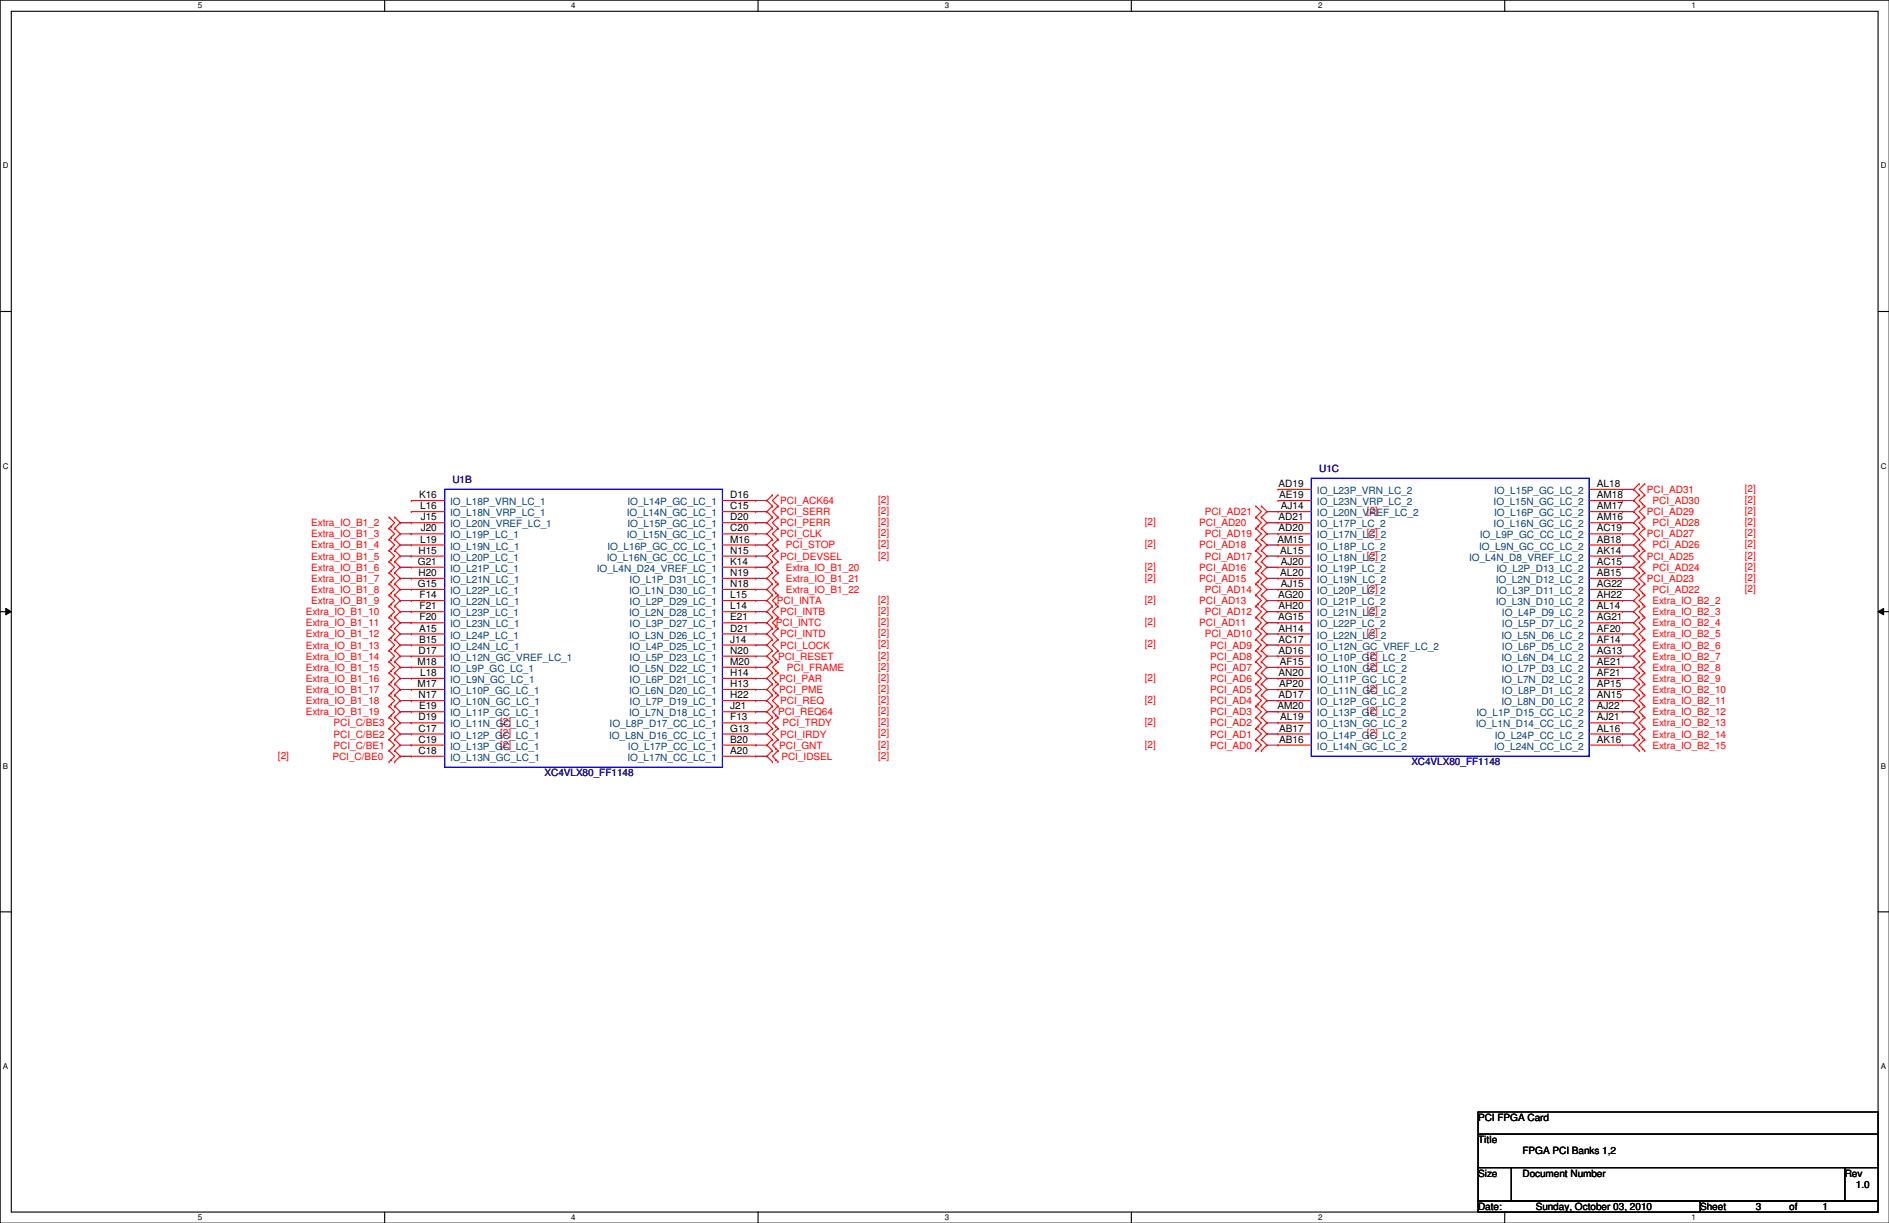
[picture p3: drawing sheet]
<svg xmlns="http://www.w3.org/2000/svg" width="432mm" height="279mm" viewBox="0 0 432 279" stroke-linecap="round" stroke-linejoin="round" font-family="sans-serif">
<path d="M0 0h431.8v279.4h-431.8zM2.6 2.6h426.7v274.3h-426.7z" fill="none" stroke="#000" stroke-width=".25"/>
<g fill="#fff">
<path d="M45.3 .3h.9v2h-.9z"/>
<path d="M45.3 277.2h.9v1.9h-.9z"/>
</g>
<path d="M87.9 0v2.6M87.9 276.9v2.5" fill="none" stroke="#000" stroke-width=".25"/>
<g fill="#fff">
<path d="M130.6 .3h1v2h-1z"/>
<path d="M130.6 277.2h1v1.9h-1z"/>
</g>
<path d="M173.3 0v2.6M173.3 276.9v2.5" fill="none" stroke="#000" stroke-width=".25"/>
<g fill="#fff">
<path d="M215.9 .3h1v2h-1z"/>
<path d="M215.9 277.2h1v1.9h-1z"/>
</g>
<path d="M258.6 0v2.6M258.6 276.9v2.5" fill="none" stroke="#000" stroke-width=".25"/>
<g fill="#fff">
<path d="M301.3 .3h1v2h-1z"/>
<path d="M301.3 277.2h1v1.9h-1z"/>
</g>
<path d="M344 0v2.6M344 276.9v2.5" fill="none" stroke="#000" stroke-width=".25"/>
<g fill="#fff">
<path d="M386.6 .3h1v2h-1z"/>
<path d="M386.6 277.2h1v1.9h-1z"/>
<path d="M.7 36.9h1.2v2h-1.2z"/>
<path d="M429.9 36.9h1.3v2h-1.3z"/>
<path d="M.7 105.5h1.2v1.9h-1.2z"/>
<path d="M429.9 105.5h1.3v1.9h-1.3z"/>
</g>
<path d="M0 71.2h2.6M429.3 71.2h2.5" fill="none" stroke="#000" stroke-width=".25"/>
<g fill="#fff">
<path d="M.7 174h1.2v2h-1.2z"/>
<path d="M429.9 174h1.2v2h-1.2z"/>
</g>
<path d="M0 139.7h2.6M429.3 139.7h2.5" fill="none" stroke="#000" stroke-width=".25"/>
<path d="M1.3 139l1.3 .7-1.3 .8zM429.3 139.7l1.3-.7v1.5z" fill="#000"/>
<path d="M1.3 139l1.3 .7-1.3 .8zM429.3 139.7l1.3-.7v1.5z" fill="none" stroke="#000" stroke-width=".23"/>
<g fill="#fff">
<path d="M.7 242.6h1.2v2h-1.2z"/>
<path d="M429.9 242.6h1.2v2h-1.2z"/>
</g>
<path d="M0 208.3h2.6M429.3 208.3h2.5M337.9 254h91.4v5.1h-91.4zM337.9 259.1h91.4v7.6h-91.4zM337.9 266.7h7.6v7.7h-7.6zM337.9 274.4h50.8v2.5h-50.8zM345.5 266.7h76.2v7.7h-76.2zM388.7 274.4h40.6v2.5h-40.6zM421.7 266.7h7.6v7.7h-7.6z" fill="none" stroke="#000" stroke-width=".25"/>
<g fill="none" stroke="#800040" stroke-width=".25">
<path d="M91.5 119.4h.1M91.5 119.4h2.5M172.8 119.4h2.5M172.8 116.9h2.5M172.8 114.3h2.5M175.3 119.4h.1M175.3 116.9h.1M175.3 114.3h.1M289.6 119.4h.1M289.6 116.9h.1M289.6 119.4h2.5M289.6 116.9h2.5"/>
<path d="M370.9 119.4h2.5M370.9 116.9h2.5M370.9 114.3h2.5M370.9 111.8h2.5M373.4 114.3h.1M373.4 119.4h.1M373.4 111.8h.1M373.4 116.9h.1M91.5 122h.1M91.5 124.5h.1M91.5 132.1h.1M91.5 127h.1"/>
<path d="M91.5 129.6h.1M91.5 137.2h.1M91.5 134.7h.1M91.5 139.7h.1M91.5 139.7h2.5M91.5 137.2h2.5M91.5 124.5h2.5M91.5 122h2.5M91.5 127h2.5M91.5 129.6h2.5M91.5 132.1h2.5M91.5 134.7h2.5"/>
<path d="M172.8 139.7h2.5M172.8 137.2h2.5M172.8 124.5h2.5M172.8 122h2.5M172.8 127h2.5M172.8 129.6h2.5M172.8 132.1h2.5M172.8 134.7h2.5M175.3 139.7h.1M175.3 137.2h.1M175.3 124.5h.1M175.3 122h.1"/>
<path d="M175.3 127h.1M175.3 129.6h.1M175.3 132.1h.1M175.3 134.7h.1M289.6 124.5h.1M289.6 129.6h.1M289.6 132.1h.1M289.6 137.2h.1M289.6 122h.1M289.6 127h.1M289.6 134.7h.1M289.6 139.7h.1"/>
<path d="M289.6 139.7h2.5M289.6 137.2h2.5M289.6 124.5h2.5M289.6 122h2.5M289.6 127h2.5M289.6 129.6h2.5M289.6 132.1h2.5M289.6 134.7h2.5M370.9 139.7h2.5M370.9 137.2h2.5M370.9 124.5h2.5M370.9 122h2.5"/>
<path d="M370.9 127h2.5M370.9 129.6h2.5M370.9 132.1h2.5M370.9 134.7h2.5M373.4 124.5h.1M373.4 129.6h.1M373.4 122h.1M373.4 127h.1M373.4 137.2h.1M373.4 139.7h.1M373.4 134.7h.1M373.4 132.1h.1"/>
<path d="M91.5 142.3h.1M91.5 147.4h.1M91.5 144.8h.1M91.5 149.9h.1M91.5 155h.1M91.5 152.4h.1M91.5 157.5h.1M91.5 144.8h2.5M91.5 142.3h2.5M91.5 157.5h2.5M91.5 152.4h2.5M91.5 155h2.5"/>
<path d="M91.5 147.4h2.5M91.5 149.9h2.5M172.8 144.8h2.5M172.8 142.3h2.5M172.8 157.5h2.5M172.8 152.4h2.5M172.8 155h2.5M172.8 147.4h2.5M172.8 149.9h2.5M175.3 144.8h.1M175.3 142.3h.1M175.3 157.5h.1"/>
<path d="M175.3 152.4h.1M175.3 155h.1M175.3 147.4h.1M175.3 149.9h.1M289.6 142.3h.1M289.6 147.4h.1M289.6 144.8h.1M289.6 155h.1M289.6 149.9h.1M289.6 152.4h.1M289.6 157.5h.1M289.6 144.8h2.5"/>
<path d="M289.6 142.3h2.5M289.6 157.5h2.5M289.6 152.4h2.5M289.6 155h2.5M289.6 147.4h2.5M289.6 149.9h2.5M370.9 144.8h2.5M370.9 142.3h2.5M370.9 157.5h2.5M370.9 152.4h2.5M370.9 155h2.5M370.9 147.4h2.5"/>
<path d="M370.9 149.9h2.5M373.4 142.3h.1M373.4 144.8h.1M373.4 149.9h.1M373.4 147.4h.1M373.4 152.4h.1M373.4 155h.1M373.4 157.5h.1M91.5 165.1h.1M91.5 167.7h.1M91.5 170.2h.1M91.5 172.8h.1"/>
<path d="M91.5 160.1h.1M91.5 162.6h.1M91.5 165.1h2.5M91.5 167.7h2.5M91.5 170.2h2.5M91.5 172.8h2.5M91.5 160.1h2.5M91.5 162.6h2.5M172.8 165.1h2.5M172.8 167.7h2.5M172.8 170.2h2.5M172.8 172.8h2.5"/>
<path d="M172.8 160.1h2.5M172.8 162.6h2.5M175.3 170.2h.1M175.3 172.8h.1M175.3 165.1h.1M175.3 160.1h.1M175.3 167.7h.1M175.3 162.6h.1M289.6 170.2h.1M289.6 165.1h.1M289.6 160.1h.1M289.6 162.6h.1"/>
<path d="M289.6 167.7h.1M289.6 165.1h2.5M289.6 167.7h2.5M289.6 170.2h2.5M289.6 160.1h2.5M289.6 162.6h2.5M370.9 165.1h2.5M370.9 167.7h2.5M370.9 170.2h2.5M370.9 160.1h2.5M370.9 162.6h2.5M373.4 160.1h.1"/>
<path d="M373.4 162.6h.1M373.4 165.1h.1M373.4 167.7h.1M373.4 170.2h.1"/>
</g>
<g fill="none" stroke="#f00" stroke-width=".25">
<path d="M88.9 118.2h.1M88.9 118.2l1.3 1.2-1.3 1.3M90.2 118.2h.1M90.2 118.2l1.3 1.2-1.3 1.3M94 116.9h.1M94 114.3h.1M94 119.4h.1M94 116.9h7.6M94 114.3h7.6M94 119.4h7.6M165.1 116.9h7.7M165.1 114.3h7.7"/>
<path d="M165.1 119.4h7.7M172.8 114.3h.1M172.8 116.9h.1M172.8 119.4h.1M176.6 118.2h.1M176.6 115.6h.1M176.6 113.1h.1M176.6 118.2l-1.3 1.2 1.3 1.3M176.6 115.6l-1.3 1.3 1.3 1.3M176.6 113.1l-1.3 1.2 1.3 1.3M177.8 118.2h.1M177.8 115.6h.1"/>
<path d="M177.8 113.1h.1M177.8 118.2l-1.2 1.2 1.2 1.3M177.8 115.6l-1.2 1.3 1.2 1.3M177.8 113.1l-1.2 1.2 1.2 1.3M287.1 118.2h.1M287.1 115.6h.1M287.1 118.2l1.2 1.2-1.2 1.3M287.1 115.6l1.2 1.3-1.2 1.3M288.3 118.2h.1M288.3 115.6h.1M288.3 118.2l1.3 1.2-1.3 1.3M288.3 115.6l1.3 1.3-1.3 1.3"/>
<path d="M292.1 114.3h.1M292.1 111.8h.1M292.1 116.9h.1M292.1 119.4h.1M292.1 116.9h7.7M292.1 114.3h7.7M292.1 119.4h7.7M292.1 111.8h7.7M363.3 116.9h7.6M363.3 114.3h7.6M363.3 119.4h7.6M363.3 111.8h7.6"/>
<path d="M370.9 111.8h.1M370.9 114.3h.1M370.9 116.9h.1M370.9 119.4h.1M374.7 113.1h.1M374.7 115.6h.1M374.7 118.2h.1M374.7 110.5h.1M374.7 113.1l-1.3 1.2 1.3 1.3M374.7 118.2l-1.3 1.2 1.3 1.3M374.7 110.5l-1.3 1.3 1.3 1.3M374.7 115.6l-1.3 1.3 1.3 1.3"/>
<path d="M375.5 115.1h.1M376 113.1h.1M376 115.6h.1M376 118.2h.1M376 110.5h.1M376 113.1l-1.3 1.2 1.3 1.3M376 118.2l-1.3 1.2 1.3 1.3M376 110.5l-1.3 1.3 1.3 1.3M376 115.6l-1.3 1.3 1.3 1.3M88.9 120.7h.1M88.9 123.2h.1M88.9 125.8h.1"/>
<path d="M88.9 130.9h.1M88.9 133.4h.1M88.9 128.3h.1M88.9 135.9h.1M88.9 138.5h.1M88.9 120.7l1.3 1.3-1.3 1.2M88.9 123.2l1.3 1.3-1.3 1.3M88.9 130.9l1.3 1.2-1.3 1.3M88.9 125.8l1.3 1.2-1.3 1.3M88.9 128.3l1.3 1.3-1.3 1.3M88.9 135.9l1.3 1.3-1.3 1.3M88.9 133.4l1.3 1.3-1.3 1.2"/>
<path d="M88.9 138.5l1.3 1.2-1.3 1.3M89.5 122.7h.1M89.5 120.2h.1M89.5 125.3h.1M89.5 132.9h.1M89.5 127.8h.1M89.5 130.3h.1M89.5 138h.1M89.5 135.4h.1M90.2 120.7h.1M90.2 123.2h.1M90.2 125.8h.1"/>
<path d="M90.2 130.9h.1M90.2 133.4h.1M90.2 128.3h.1M90.2 135.9h.1M90.2 138.5h.1M90.2 120.7l1.3 1.3-1.3 1.2M90.2 123.2l1.3 1.3-1.3 1.3M90.2 130.9l1.3 1.2-1.3 1.3M90.2 125.8l1.3 1.2-1.3 1.3M90.2 128.3l1.3 1.3-1.3 1.3M90.2 135.9l1.3 1.3-1.3 1.3M90.2 133.4l1.3 1.3-1.3 1.2"/>
<path d="M90.2 138.5l1.3 1.2-1.3 1.3M94 122h.1M94 124.5h.1M94 127h.1M94 129.6h.1M94 132.1h.1M94 134.7h.1M94 137.2h.1M94 139.7h.1M94 122h7.6M94 124.5h7.6M94 127h7.6"/>
<path d="M94 129.6h7.6M94 132.1h7.6M94 134.7h7.6M94 137.2h7.6M94 139.7h7.6M165.1 122h7.7M165.1 124.5h7.7M165.1 127h7.7M165.1 129.6h7.7M165.1 132.1h7.7M165.1 134.7h7.7M165.1 137.2h7.7"/>
<path d="M165.1 139.7h7.7M172.8 122h.1M172.8 124.5h.1M172.8 127h.1M172.8 129.6h.1M172.8 132.1h.1M172.8 134.7h.1M172.8 137.2h.1M172.8 139.7h.1M176.6 138.5h.1M176.6 135.9h.1M176.6 123.2h.1"/>
<path d="M176.6 125.8h.1M176.6 120.7h.1M176.6 128.3h.1M176.6 130.9h.1M176.6 133.4h.1M176.6 138.5l-1.3 1.2 1.3 1.3M176.6 135.9l-1.3 1.3 1.3 1.3M176.6 123.2l-1.3 1.3 1.3 1.3M176.6 120.7l-1.3 1.3 1.3 1.2M176.6 125.8l-1.3 1.2 1.3 1.3M176.6 128.3l-1.3 1.3 1.3 1.3M176.6 130.9l-1.3 1.2 1.3 1.3"/>
<path d="M176.6 133.4l-1.3 1.3 1.3 1.2M177.3 138h.1M177.3 125.3h.1M177.3 130.3h.1M177.3 132.9h.1M177.3 135.4h.1M177.8 138.5h.1M177.8 135.9h.1M177.8 123.2h.1M177.8 125.8h.1M177.8 120.7h.1M177.8 128.3h.1"/>
<path d="M177.8 130.9h.1M177.8 133.4h.1M177.8 138.5l-1.2 1.2 1.2 1.3M177.8 135.9l-1.2 1.3 1.2 1.3M177.8 123.2l-1.2 1.3 1.2 1.3M177.8 120.7l-1.2 1.3 1.2 1.2M177.8 125.8l-1.2 1.2 1.2 1.3M177.8 128.3l-1.2 1.3 1.2 1.3M177.8 130.9l-1.2 1.2 1.2 1.3M177.8 133.4l-1.2 1.3 1.2 1.2M287.1 120.7h.1M287.1 123.2h.1"/>
<path d="M287.1 125.8h.1M287.1 128.3h.1M287.1 130.9h.1M287.1 133.4h.1M287.1 135.9h.1M287.1 138.5h.1M287.1 123.2l1.2 1.3-1.2 1.3M287.1 128.3l1.2 1.3-1.2 1.3M287.1 130.9l1.2 1.2-1.2 1.3M287.1 135.9l1.2 1.3-1.2 1.3M287.1 120.7l1.2 1.3-1.2 1.2M287.1 125.8l1.2 1.2-1.2 1.3"/>
<path d="M287.1 133.4l1.2 1.3-1.2 1.2M287.1 138.5l1.2 1.2-1.2 1.3M287.6 120.2h.1M287.6 125.3h.1M287.6 130.3h.1M287.6 132.9h.1M287.6 138h.1M288.3 120.7h.1M288.3 123.2h.1M288.3 125.8h.1M288.3 128.3h.1M288.3 130.9h.1"/>
<path d="M288.3 133.4h.1M288.3 135.9h.1M288.3 138.5h.1M288.3 123.2l1.3 1.3-1.3 1.3M288.3 128.3l1.3 1.3-1.3 1.3M288.3 130.9l1.3 1.2-1.3 1.3M288.3 135.9l1.3 1.3-1.3 1.3M288.3 120.7l1.3 1.3-1.3 1.2M288.3 125.8l1.3 1.2-1.3 1.3M288.3 133.4l1.3 1.3-1.3 1.2M288.3 138.5l1.3 1.2-1.3 1.3M292.1 122h.1"/>
<path d="M292.1 124.5h.1M292.1 127h.1M292.1 129.6h.1M292.1 132.1h.1M292.1 134.7h.1M292.1 137.2h.1M292.1 139.7h.1M292.1 122h7.7M292.1 124.5h7.7M292.1 127h7.7M292.1 129.6h7.7M292.1 132.1h7.7"/>
<path d="M292.1 134.7h7.7M292.1 137.2h7.7M292.1 139.7h7.7M363.3 122h7.6M363.3 124.5h7.6M363.3 127h7.6M363.3 129.6h7.6M363.3 132.1h7.6M363.3 134.7h7.6M363.3 137.2h7.6M363.3 139.7h7.6M370.9 122h.1"/>
<path d="M370.9 124.5h.1M370.9 127h.1M370.9 129.6h.1M370.9 132.1h.1M370.9 134.7h.1M370.9 137.2h.1M370.9 139.7h.1M374.7 120.7h.1M374.7 123.2h.1M374.7 125.8h.1M374.7 128.3h.1M374.7 130.9h.1"/>
<path d="M374.7 133.4h.1M374.7 135.9h.1M374.7 138.5h.1M374.7 123.2l-1.3 1.3 1.3 1.3M374.7 128.3l-1.3 1.3 1.3 1.3M374.7 133.4l-1.3 1.3 1.3 1.2M374.7 120.7l-1.3 1.3 1.3 1.2M374.7 125.8l-1.3 1.2 1.3 1.3M374.7 130.9l-1.3 1.2 1.3 1.3M374.7 135.9l-1.3 1.3 1.3 1.3M374.7 138.5l-1.3 1.2 1.3 1.3M375.5 120.2h.1"/>
<path d="M375.5 125.3h.1M375.5 130.3h.1M375.5 135.4h.1M375.5 138h.1M376 120.7h.1M376 123.2h.1M376 125.8h.1M376 128.3h.1M376 130.9h.1M376 133.4h.1M376 135.9h.1M376 138.5h.1"/>
<path d="M376 123.2l-1.3 1.3 1.3 1.3M376 128.3l-1.3 1.3 1.3 1.3M376 133.4l-1.3 1.3 1.3 1.2M376 120.7l-1.3 1.3 1.3 1.2M376 125.8l-1.3 1.2 1.3 1.3M376 130.9l-1.3 1.2 1.3 1.3M376 135.9l-1.3 1.3 1.3 1.3M376 138.5l-1.3 1.2 1.3 1.3M88.9 141h.1M88.9 143.6h.1M88.9 146.1h.1M88.9 148.6h.1"/>
<path d="M88.9 151.2h.1M88.9 153.7h.1M88.9 156.3h.1M88.9 158.8h.1M88.9 141l1.3 1.3-1.3 1.3M88.9 146.1l1.3 1.3-1.3 1.2M88.9 143.6l1.3 1.2-1.3 1.3M88.9 148.6l1.3 1.3-1.3 1.3M88.9 153.7l1.3 1.3-1.3 1.3M88.9 151.2l1.3 1.2-1.3 1.3M88.9 156.3l1.3 1.2-1.3 1.3M88.9 158.8l1.3 1.3-1.3 1.2"/>
<path d="M89.5 140.5h.1M89.5 143h.1M89.5 148.1h.1M89.5 145.6h.1M89.5 150.7h.1M89.5 155.7h.1M89.5 153.2h.1M89.5 158.3h.1M90.2 141h.1M90.2 143.6h.1M90.2 146.1h.1M90.2 148.6h.1"/>
<path d="M90.2 151.2h.1M90.2 153.7h.1M90.2 156.3h.1M90.2 158.8h.1M90.2 141l1.3 1.3-1.3 1.3M90.2 146.1l1.3 1.3-1.3 1.2M90.2 143.6l1.3 1.2-1.3 1.3M90.2 148.6l1.3 1.3-1.3 1.3M90.2 153.7l1.3 1.3-1.3 1.3M90.2 151.2l1.3 1.2-1.3 1.3M90.2 156.3l1.3 1.2-1.3 1.3M90.2 158.8l1.3 1.3-1.3 1.2"/>
<path d="M94 142.3h.1M94 144.8h.1M94 147.4h.1M94 149.9h.1M94 152.4h.1M94 155h.1M94 157.5h.1M94 142.3h7.6M94 144.8h7.6M94 147.4h7.6M94 149.9h7.6M94 152.4h7.6"/>
<path d="M94 155h7.6M94 157.5h7.6M165.1 142.3h7.7M165.1 144.8h7.7M165.1 147.4h7.7M165.1 149.9h7.7M165.1 152.4h7.7M165.1 155h7.7M165.1 157.5h7.7M172.8 142.3h.1M172.8 144.8h.1M172.8 147.4h.1"/>
<path d="M172.8 149.9h.1M172.8 152.4h.1M172.8 155h.1M172.8 157.5h.1M176.6 141h.1M176.6 143.6h.1M176.6 146.1h.1M176.6 156.3h.1M176.6 158.8h.1M176.6 151.2h.1M176.6 153.7h.1M176.6 148.6h.1"/>
<path d="M176.6 143.6l-1.3 1.2 1.3 1.3M176.6 141l-1.3 1.3 1.3 1.3M176.6 156.3l-1.3 1.2 1.3 1.3M176.6 151.2l-1.3 1.2 1.3 1.3M176.6 153.7l-1.3 1.3 1.3 1.3M176.6 158.8l-1.3 1.3 1.3 1.2M176.6 146.1l-1.3 1.3 1.3 1.2M176.6 148.6l-1.3 1.3 1.3 1.3M177.3 143h.1M177.3 158.3h.1M177.3 153.2h.1M177.3 155.7h.1"/>
<path d="M177.3 150.7h.1M177.8 141h.1M177.8 146.1h.1M177.8 143.6h.1M177.8 156.3h.1M177.8 158.8h.1M177.8 151.2h.1M177.8 153.7h.1M177.8 148.6h.1M177.8 143.6l-1.2 1.2 1.2 1.3M177.8 141l-1.2 1.3 1.2 1.3M177.8 156.3l-1.2 1.2 1.2 1.3"/>
<path d="M177.8 151.2l-1.2 1.2 1.2 1.3M177.8 153.7l-1.2 1.3 1.2 1.3M177.8 158.8l-1.2 1.3 1.2 1.2M177.8 146.1l-1.2 1.3 1.2 1.2M177.8 148.6l-1.2 1.3 1.2 1.3M287.1 141h.1M287.1 143.6h.1M287.1 146.1h.1M287.1 148.6h.1M287.1 153.7h.1M287.1 156.3h.1M287.1 158.8h.1"/>
<path d="M287.1 151.2h.1M287.1 141l1.2 1.3-1.2 1.3M287.1 146.1l1.2 1.3-1.2 1.2M287.1 143.6l1.2 1.2-1.2 1.3M287.1 153.7l1.2 1.3-1.2 1.3M287.1 158.8l1.2 1.3-1.2 1.2M287.1 148.6l1.2 1.3-1.2 1.3M287.1 151.2l1.2 1.2-1.2 1.3M287.1 156.3l1.2 1.2-1.2 1.3M287.6 143h.1M287.6 148.1h.1M287.6 155.7h.1"/>
<path d="M288.3 141h.1M288.3 143.6h.1M288.3 146.1h.1M288.3 148.6h.1M288.3 153.7h.1M288.3 156.3h.1M288.3 158.8h.1M288.3 151.2h.1M288.3 141l1.3 1.3-1.3 1.3M288.3 146.1l1.3 1.3-1.3 1.2M288.3 143.6l1.3 1.2-1.3 1.3M288.3 153.7l1.3 1.3-1.3 1.3"/>
<path d="M288.3 158.8l1.3 1.3-1.3 1.2M288.3 148.6l1.3 1.3-1.3 1.3M288.3 151.2l1.3 1.2-1.3 1.3M288.3 156.3l1.3 1.2-1.3 1.3M292.1 142.3h.1M292.1 144.8h.1M292.1 147.4h.1M292.1 149.9h.1M292.1 152.4h.1M292.1 155h.1M292.1 157.5h.1M292.1 142.3h7.7"/>
<path d="M292.1 144.8h7.7M292.1 147.4h7.7M292.1 149.9h7.7M292.1 152.4h7.7M292.1 155h7.7M292.1 157.5h7.7M363.3 142.3h7.6M363.3 144.8h7.6M363.3 147.4h7.6M363.3 149.9h7.6M363.3 152.4h7.6M363.3 155h7.6"/>
<path d="M363.3 157.5h7.6M370.9 142.3h.1M370.9 144.8h.1M370.9 147.4h.1M370.9 149.9h.1M370.9 152.4h.1M370.9 155h.1M370.9 157.5h.1M374.7 141h.1M374.7 143.6h.1M374.7 146.1h.1M374.7 148.6h.1"/>
<path d="M374.7 151.2h.1M374.7 153.7h.1M374.7 156.3h.1M374.7 158.8h.1M374.7 141l-1.3 1.3 1.3 1.3M374.7 143.6l-1.3 1.2 1.3 1.3M374.7 148.6l-1.3 1.3 1.3 1.3M374.7 146.1l-1.3 1.3 1.3 1.2M374.7 151.2l-1.3 1.2 1.3 1.3M374.7 153.7l-1.3 1.3 1.3 1.3M374.7 158.8l-1.3 1.3 1.3 1.2M374.7 156.3l-1.3 1.2 1.3 1.3"/>
<path d="M375.5 140.5h.1M375.5 143h.1M375.5 145.6h.1M375.5 150.7h.1M375.5 148.1h.1M375.5 153.2h.1M375.5 155.7h.1M375.5 158.3h.1M376 141h.1M376 143.6h.1M376 146.1h.1M376 148.6h.1"/>
<path d="M376 151.2h.1M376 153.7h.1M376 156.3h.1M376 158.8h.1M376 141l-1.3 1.3 1.3 1.3M376 143.6l-1.3 1.2 1.3 1.3M376 148.6l-1.3 1.3 1.3 1.3M376 146.1l-1.3 1.3 1.3 1.2M376 151.2l-1.3 1.2 1.3 1.3M376 153.7l-1.3 1.3 1.3 1.3M376 158.8l-1.3 1.3 1.3 1.2M376 156.3l-1.3 1.2 1.3 1.3"/>
<path d="M88.9 166.4h.1M88.9 163.9h.1M88.9 169h.1M88.9 171.5h.1M88.9 174h.1M88.9 161.3h.1M88.9 163.9l1.3 1.2-1.3 1.3M88.9 166.4l1.3 1.3-1.3 1.3M88.9 169l1.3 1.2-1.3 1.3M88.9 171.5l1.3 1.3-1.3 1.2M88.9 161.3l1.3 1.3-1.3 1.3M89.5 173.5h.1"/>
<path d="M89.5 160.8h.1M89.5 163.4h.1M90.2 163.9h.1M90.2 166.4h.1M90.2 169h.1M90.2 171.5h.1M90.2 174h.1M90.2 161.3h.1M90.2 163.9l1.3 1.2-1.3 1.3M90.2 166.4l1.3 1.3-1.3 1.3M90.2 169l1.3 1.2-1.3 1.3M90.2 171.5l1.3 1.3-1.3 1.2"/>
<path d="M90.2 161.3l1.3 1.3-1.3 1.3M94 160.1h.1M94 162.6h.1M94 165.1h.1M94 167.7h.1M94 170.2h.1M94 172.8h.1M94 160.1h7.6M94 162.6h7.6M94 165.1h7.6M94 167.7h7.6M94 170.2h7.6"/>
<path d="M94 172.8h7.6M165.1 160.1h7.7M165.1 162.6h7.7M165.1 165.1h7.7M165.1 167.7h7.7M165.1 170.2h7.7M165.1 172.8h7.7M172.8 160.1h.1M172.8 162.6h.1M172.8 165.1h.1M172.8 167.7h.1M172.8 170.2h.1"/>
<path d="M172.8 172.8h.1M176.6 169h.1M176.6 171.5h.1M176.6 174h.1M176.6 163.9h.1M176.6 166.4h.1M176.6 161.3h.1M176.6 169l-1.3 1.2 1.3 1.3M176.6 171.5l-1.3 1.3 1.3 1.2M176.6 163.9l-1.3 1.2 1.3 1.3M176.6 166.4l-1.3 1.3 1.3 1.3M176.6 161.3l-1.3 1.3 1.3 1.3"/>
<path d="M177.3 171h.1M177.3 173.5h.1M177.3 165.9h.1M177.3 163.4h.1M177.8 169h.1M177.8 171.5h.1M177.8 174h.1M177.8 163.9h.1M177.8 166.4h.1M177.8 161.3h.1M177.8 169l-1.2 1.2 1.2 1.3M177.8 171.5l-1.2 1.3 1.2 1.2"/>
<path d="M177.8 163.9l-1.2 1.2 1.2 1.3M177.8 166.4l-1.2 1.3 1.2 1.3M177.8 161.3l-1.2 1.3 1.2 1.3M287.1 169h.1M287.1 171.5h.1M287.1 163.9h.1M287.1 166.4h.1M287.1 161.3h.1M287.1 169l1.2 1.2-1.2 1.3M287.1 163.9l1.2 1.2-1.2 1.3M287.1 161.3l1.2 1.3-1.2 1.3M287.1 166.4l1.2 1.3-1.2 1.3"/>
<path d="M287.6 171h.1M287.6 165.9h.1M287.6 160.8h.1M288.3 169h.1M288.3 171.5h.1M288.3 163.9h.1M288.3 166.4h.1M288.3 161.3h.1M288.3 169l1.3 1.2-1.3 1.3M288.3 163.9l1.3 1.2-1.3 1.3M288.3 161.3l1.3 1.3-1.3 1.3M288.3 166.4l1.3 1.3-1.3 1.3"/>
<path d="M292.1 160.1h.1M292.1 162.6h.1M292.1 165.1h.1M292.1 167.7h.1M292.1 170.2h.1M292.1 160.1h7.7M292.1 162.6h7.7M292.1 165.1h7.7M292.1 167.7h7.7M292.1 170.2h7.7M363.3 160.1h7.6M363.3 162.6h7.6"/>
<path d="M363.3 165.1h7.6M363.3 167.7h7.6M363.3 170.2h7.6M370.9 160.1h.1M370.9 162.6h.1M370.9 165.1h.1M370.9 167.7h.1M370.9 170.2h.1M374.7 161.3h.1M374.7 163.9h.1M374.7 166.4h.1M374.7 169h.1"/>
<path d="M374.7 171.5h.1M374.7 161.3l-1.3 1.3 1.3 1.3M374.7 163.9l-1.3 1.2 1.3 1.3M374.7 166.4l-1.3 1.3 1.3 1.3M374.7 169l-1.3 1.2 1.3 1.3M375.5 160.8h.1M375.5 163.4h.1M375.5 165.9h.1M375.5 168.4h.1M375.5 171h.1M376 161.3h.1M376 163.9h.1"/>
<path d="M376 166.4h.1M376 169h.1M376 171.5h.1M376 161.3l-1.3 1.3 1.3 1.3M376 163.9l-1.3 1.2 1.3 1.3M376 166.4l-1.3 1.3 1.3 1.3M376 169l-1.3 1.2 1.3 1.3"/>
</g>
<path d="M101.6 111.8h63.5v63.5h-63.5zM299.8 109.3h63.5v63.5h-63.5z" fill="none" stroke="#00f" stroke-width=".25"/>
<g font-size="2.3" fill="#000080">
<text x="301.5" y="107.8">U1C</text>
<text x="103.4" y="110.3">U1B</text>
<text x="124.5" y="177.4">XC4VLX80_FF1148</text>
<text x="322.6" y="174.8">XC4VLX80_FF1148</text>
</g>
<g font-size="2.3">
<text x="95.8" y="113.8">K16</text>
<text x="166.9" y="113.8">D16</text>
<text x="292.3" y="111.3">AD19</text>
<text x="292.4" y="113.8">AE19</text>
<text x="365" y="111.3">AL18</text>
<text x="365" y="113.8">AM18</text>
<text x="96.1" y="116.3">L16</text>
<text x="96.2" y="118.9">J15</text>
<text x="166.9" y="116.3">C15</text>
<text x="166.9" y="118.9">D20</text>
<text x="292.3" y="118.9">AD21</text>
<text x="292.8" y="116.3">AJ14</text>
<text x="365" y="116.3">AM17</text>
<text x="365" y="118.9">AM16</text>
<text x="96.1" y="124">L19</text>
<text x="96.2" y="121.4">J20</text>
<text x="166.9" y="121.4">C20</text>
<text x="166.9" y="124">M16</text>
<text x="292" y="124">AM15</text>
<text x="292.3" y="121.4">AD20</text>
<text x="365" y="121.4">AC19</text>
<text x="365" y="124">AB18</text>
<text x="95.5" y="129">G21</text>
<text x="95.7" y="126.5">H15</text>
<text x="95.7" y="131.6">H20</text>
<text x="166.9" y="126.5">N15</text>
<text x="166.9" y="129">K14</text>
<text x="166.9" y="131.6">N19</text>
<text x="292.7" y="126.5">AL15</text>
<text x="292.7" y="131.6">AL20</text>
<text x="292.8" y="129">AJ20</text>
<text x="365" y="126.5">AK14</text>
<text x="365" y="129">AC15</text>
<text x="365" y="131.6">AB15</text>
<text x="95.5" y="134.1">G15</text>
<text x="95.9" y="136.7">F14</text>
<text x="166.9" y="134.1">N18</text>
<text x="166.9" y="136.7">L15</text>
<text x="292.1" y="136.7">AG20</text>
<text x="292.8" y="134.1">AJ15</text>
<text x="365" y="134.1">AG22</text>
<text x="365" y="136.7">AH22</text>
<text x="95.9" y="139.2">F21</text>
<text x="95.9" y="141.7">F20</text>
<text x="166.9" y="139.2">L14</text>
<text x="166.9" y="141.7">E21</text>
<text x="292.1" y="141.7">AG15</text>
<text x="292.3" y="139.2">AH20</text>
<text x="365" y="139.2">AL14</text>
<text x="365" y="141.7">AG21</text>
<text x="95.7" y="149.4">D17</text>
<text x="95.8" y="144.3">A15</text>
<text x="95.8" y="146.8">B15</text>
<text x="166.9" y="144.3">D21</text>
<text x="166.9" y="146.8">J14</text>
<text x="166.9" y="149.4">N20</text>
<text x="292.3" y="144.3">AH14</text>
<text x="292.3" y="146.8">AC17</text>
<text x="292.3" y="149.4">AD16</text>
<text x="365" y="144.3">AF20</text>
<text x="365" y="146.8">AF14</text>
<text x="365" y="149.4">AG13</text>
<text x="95.4" y="151.9">M18</text>
<text x="96.1" y="154.4">L18</text>
<text x="166.9" y="151.9">M20</text>
<text x="166.9" y="154.4">H14</text>
<text x="292.3" y="154.4">AN20</text>
<text x="292.5" y="151.9">AF15</text>
<text x="365" y="151.9">AE21</text>
<text x="365" y="154.4">AF21</text>
<text x="95.4" y="157">M17</text>
<text x="95.7" y="159.5">N17</text>
<text x="166.9" y="157">H13</text>
<text x="166.9" y="159.5">H22</text>
<text x="292.3" y="159.5">AD17</text>
<text x="292.4" y="157">AP20</text>
<text x="365" y="157">AP15</text>
<text x="365" y="159.5">AN15</text>
<text x="95.7" y="164.6">D19</text>
<text x="95.7" y="167.1">C17</text>
<text x="95.8" y="162.1">E19</text>
<text x="166.9" y="162.1">J21</text>
<text x="166.9" y="164.6">F13</text>
<text x="166.9" y="167.1">G13</text>
<text x="292" y="162.1">AM20</text>
<text x="292.4" y="167.1">AB17</text>
<text x="292.7" y="164.6">AL19</text>
<text x="365" y="162.1">AJ22</text>
<text x="365" y="164.6">AJ21</text>
<text x="365" y="167.1">AL16</text>
<text x="95.7" y="169.7">C19</text>
<text x="95.7" y="172.2">C18</text>
<text x="166.9" y="169.7">B20</text>
<text x="166.9" y="172.2">A20</text>
<text x="292.4" y="169.7">AB16</text>
<text x="365" y="169.7">AK16</text>
<text x="337.9" y="256.1">PCI FPGA Card</text>
<text x="337.9" y="261.2">Title</text>
<text x="348" y="263.7">FPGA PCI Banks 1,2</text>
<text x="337.9" y="268.8">Size</text>
<text x="348" y="268.8">Document Number</text>
<text x="421.7" y="268.8">Rev</text>
<text x="424.2" y="271.4">1.0</text>
<text x="337.9" y="276.4">Date:</text>
<text x="351.1" y="276.4">Sunday, October 03, 2010</text>
<text x="388.7" y="276.4">Sheet</text>
<text x="401.4" y="276.4">3</text>
<text x="409" y="276.4">of</text>
<text x="416.6" y="276.4">1</text>
</g>
<g font-size="2.3" fill="#004080">
<text x="301" y="112.9">IO_L23P_VRN_LC_2</text>
<text x="341.5" y="112.9">IO_L15P_GC_LC_2</text>
<text x="102.9" y="117.9">IO_L18N_VRP_LC_1</text>
<text x="102.9" y="115.4">IO_L18P_VRN_LC_1</text>
<text x="143.3" y="117.9">IO_L14N_GC_LC_1</text>
<text x="143.4" y="115.4">IO_L14P_GC_LC_1</text>
<text x="301" y="115.4">IO_L23N_VRP_LC_2</text>
<text x="301" y="117.9">IO_L20N_VREF_LC_2</text>
<text x="341.4" y="115.4">IO_L15N_GC_LC_2</text>
<text x="341.5" y="117.9">IO_L16P_GC_LC_2</text>
<text x="102.9" y="120.5">IO_L20N_VREF_LC_1</text>
<text x="102.9" y="123">IO_L19P_LC_1</text>
<text x="102.9" y="125.6">IO_L19N_LC_1</text>
<text x="138.9" y="125.6">IO_L16P_GC_CC_LC_1</text>
<text x="143.3" y="123">IO_L15N_GC_LC_1</text>
<text x="143.4" y="120.5">IO_L15P_GC_LC_1</text>
<text x="301" y="120.5">IO_L17P_LC_2</text>
<text x="301" y="123">IO_L17N_LC_2</text>
<text x="301" y="125.6">IO_L18P_LC_2</text>
<text x="338.1" y="125.6">IO_L9N_GC_CC_LC_2</text>
<text x="338.2" y="123">IO_L9P_GC_CC_LC_2</text>
<text x="341.4" y="120.5">IO_L16N_GC_LC_2</text>
<text x="102.9" y="128.1">IO_L20P_LC_1</text>
<text x="102.9" y="130.6">IO_L21P_LC_1</text>
<text x="136.4" y="130.6">IO_L4N_D24_VREF_LC_1</text>
<text x="138.7" y="128.1">IO_L16N_GC_CC_LC_1</text>
<text x="301" y="128.1">IO_L18N_LC_2</text>
<text x="301" y="130.6">IO_L19P_LC_2</text>
<text x="335.8" y="128.1">IO_L4N_D8_VREF_LC_2</text>
<text x="342.1" y="130.6">IO_L2P_D13_LC_2</text>
<text x="102.9" y="133.2">IO_L21N_LC_1</text>
<text x="102.9" y="135.7">IO_L22P_LC_1</text>
<text x="143.8" y="135.7">IO_L1N_D30_LC_1</text>
<text x="143.9" y="133.2">IO_L1P_D31_LC_1</text>
<text x="301" y="133.2">IO_L19N_LC_2</text>
<text x="301" y="135.7">IO_L20P_LC_2</text>
<text x="341.9" y="133.2">IO_L2N_D12_LC_2</text>
<text x="342.1" y="135.7">IO_L3P_D11_LC_2</text>
<text x="102.9" y="138.3">IO_L22N_LC_1</text>
<text x="102.9" y="140.8">IO_L23P_LC_1</text>
<text x="102.9" y="143.3">IO_L23N_LC_1</text>
<text x="143.8" y="140.8">IO_L2N_D28_LC_1</text>
<text x="143.9" y="138.3">IO_L2P_D29_LC_1</text>
<text x="143.9" y="143.3">IO_L3P_D27_LC_1</text>
<text x="301" y="138.3">IO_L21P_LC_2</text>
<text x="301" y="140.8">IO_L21N_LC_2</text>
<text x="301" y="143.3">IO_L22P_LC_2</text>
<text x="341.9" y="138.3">IO_L3N_D10_LC_2</text>
<text x="343.3" y="140.8">IO_L4P_D9_LC_2</text>
<text x="343.3" y="143.3">IO_L5P_D7_LC_2</text>
<text x="102.9" y="145.9">IO_L24P_LC_1</text>
<text x="102.9" y="148.4">IO_L24N_LC_1</text>
<text x="143.8" y="145.9">IO_L3N_D26_LC_1</text>
<text x="143.9" y="148.4">IO_L4P_D25_LC_1</text>
<text x="301" y="145.9">IO_L22N_LC_2</text>
<text x="301" y="148.4">IO_L12N_GC_VREF_LC_2</text>
<text x="343.2" y="145.9">IO_L5N_D6_LC_2</text>
<text x="343.3" y="148.4">IO_L6P_D5_LC_2</text>
<text x="102.9" y="151">IO_L12N_GC_VREF_LC_1</text>
<text x="102.9" y="153.5">IO_L9P_GC_LC_1</text>
<text x="143.8" y="153.5">IO_L5N_D22_LC_1</text>
<text x="143.9" y="151">IO_L5P_D23_LC_1</text>
<text x="301" y="151">IO_L10P_GC_LC_2</text>
<text x="301" y="153.5">IO_L10N_GC_LC_2</text>
<text x="343.2" y="151">IO_L6N_D4_LC_2</text>
<text x="343.3" y="153.5">IO_L7P_D3_LC_2</text>
<text x="102.9" y="156">IO_L9N_GC_LC_1</text>
<text x="102.9" y="158.6">IO_L10P_GC_LC_1</text>
<text x="102.9" y="161.1">IO_L10N_GC_LC_1</text>
<text x="143.8" y="158.6">IO_L6N_D20_LC_1</text>
<text x="143.9" y="156">IO_L6P_D21_LC_1</text>
<text x="143.9" y="161.1">IO_L7P_D19_LC_1</text>
<text x="301" y="156">IO_L11P_GC_LC_2</text>
<text x="301" y="158.6">IO_L11N_GC_LC_2</text>
<text x="301" y="161.1">IO_L12P_GC_LC_2</text>
<text x="343.2" y="156">IO_L7N_D2_LC_2</text>
<text x="343.2" y="161.1">IO_L8N_D0_LC_2</text>
<text x="343.3" y="158.6">IO_L8P_D1_LC_2</text>
<text x="102.9" y="163.7">IO_L11P_GC_LC_1</text>
<text x="102.9" y="166.2">IO_L11N_GC_LC_1</text>
<text x="139.4" y="166.2">IO_L8P_D17_CC_LC_1</text>
<text x="143.8" y="163.7">IO_L7N_D18_LC_1</text>
<text x="301" y="163.7">IO_L13P_GC_LC_2</text>
<text x="301" y="166.2">IO_L13N_GC_LC_2</text>
<text x="337.4" y="166.2">IO_L1N_D14_CC_LC_2</text>
<text x="337.5" y="163.7">IO_L1P_D15_CC_LC_2</text>
<text x="102.9" y="168.7">IO_L12P_GC_LC_1</text>
<text x="102.9" y="171.3">IO_L13P_GC_LC_1</text>
<text x="102.9" y="173.8">IO_L13N_GC_LC_1</text>
<text x="139.2" y="168.7">IO_L8N_D16_CC_LC_1</text>
<text x="143.4" y="173.8">IO_L17N_CC_LC_1</text>
<text x="143.6" y="171.3">IO_L17P_CC_LC_1</text>
<text x="301" y="168.7">IO_L14P_GC_LC_2</text>
<text x="301" y="171.3">IO_L14N_GC_LC_2</text>
<text x="341.5" y="171.3">IO_L24N_CC_LC_2</text>
<text x="341.7" y="168.7">IO_L24P_CC_LC_2</text>
</g>
<g font-size="2.3" fill="#f00">
<text x="376.5" y="112.6">PCI_AD31</text>
<text x="398.8" y="112.4">[2]</text>
<text x="178.4" y="117.7">PCI_SERR</text>
<text x="178.4" y="115.1">PCI_ACK64</text>
<text x="200.7" y="120">[2]</text>
<text x="200.7" y="117.4">[2]</text>
<text x="200.7" y="114.9">[2]</text>
<text x="261.7" y="120">[2]</text>
<text x="275.4" y="117.7">PCI_AD21</text>
<text x="312.5" y="117.4">[2]</text>
<text x="376.5" y="117.7">PCI_AD29</text>
<text x="377.7" y="115.1">PCI_AD30</text>
<text x="398.8" y="114.9">[2]</text>
<text x="398.8" y="120">[2]</text>
<text x="398.8" y="117.4">[2]</text>
<text x="71.2" y="122.8">Extra_IO_B1_3</text>
<text x="71.2" y="120.2">Extra_IO_B1_2</text>
<text x="71.2" y="125.3">Extra_IO_B1_4</text>
<text x="178.4" y="122.8">PCI_CLK</text>
<text x="178.4" y="120.2">PCI_PERR</text>
<text x="179.6" y="125.3">PCI_STOP</text>
<text x="200.7" y="125.1">[2]</text>
<text x="200.7" y="122.5">[2]</text>
<text x="261.7" y="125.1">[2]</text>
<text x="274.1" y="120.2">PCI_AD20</text>
<text x="274.1" y="125.3">PCI_AD18</text>
<text x="275.4" y="122.8">PCI_AD19</text>
<text x="312.5" y="122.5">[2]</text>
<text x="376.5" y="122.8">PCI_AD27</text>
<text x="377.7" y="120.2">PCI_AD28</text>
<text x="377.7" y="125.3">PCI_AD26</text>
<text x="398.8" y="125.1">[2]</text>
<text x="398.8" y="122.5">[2]</text>
<text x="71.2" y="127.8">Extra_IO_B1_5</text>
<text x="71.2" y="130.4">Extra_IO_B1_6</text>
<text x="178.4" y="127.8">PCI_DEVSEL</text>
<text x="179.6" y="130.4">Extra_IO_B1_20</text>
<text x="200.7" y="127.6">[2]</text>
<text x="261.7" y="130.1">[2]</text>
<text x="274.1" y="130.4">PCI_AD16</text>
<text x="275.4" y="127.8">PCI_AD17</text>
<text x="312.5" y="127.6">[2]</text>
<text x="376.5" y="127.8">PCI_AD25</text>
<text x="377.7" y="130.4">PCI_AD24</text>
<text x="398.8" y="130.1">[2]</text>
<text x="398.8" y="127.6">[2]</text>
<text x="71.2" y="132.9">Extra_IO_B1_7</text>
<text x="71.2" y="135.5">Extra_IO_B1_8</text>
<text x="179.6" y="132.9">Extra_IO_B1_21</text>
<text x="179.6" y="135.5">Extra_IO_B1_22</text>
<text x="200.7" y="137.8">[2]</text>
<text x="261.7" y="132.7">[2]</text>
<text x="261.7" y="137.8">[2]</text>
<text x="274.1" y="132.9">PCI_AD15</text>
<text x="275.4" y="135.5">PCI_AD14</text>
<text x="312.5" y="135.2">[2]</text>
<text x="376.5" y="132.9">PCI_AD23</text>
<text x="377.7" y="135.5">PCI_AD22</text>
<text x="398.8" y="135.2">[2]</text>
<text x="398.8" y="132.7">[2]</text>
<text x="69.9" y="140.5">Extra_IO_B1_10</text>
<text x="69.9" y="143.1">Extra_IO_B1_11</text>
<text x="71.2" y="138">Extra_IO_B1_9</text>
<text x="177.3" y="143.1">PCI_INTC</text>
<text x="177.6" y="138">PCI_INTA</text>
<text x="178.4" y="140.5">PCI_INTB</text>
<text x="200.7" y="142.8">[2]</text>
<text x="200.7" y="140.3">[2]</text>
<text x="261.7" y="142.8">[2]</text>
<text x="274.1" y="138">PCI_AD13</text>
<text x="274.1" y="143.1">PCI_AD11</text>
<text x="275.4" y="140.5">PCI_AD12</text>
<text x="312.5" y="140.3">[2]</text>
<text x="377.7" y="138">Extra_IO_B2_2</text>
<text x="377.7" y="140.5">Extra_IO_B2_3</text>
<text x="377.7" y="143.1">Extra_IO_B2_4</text>
<text x="69.9" y="148.2">Extra_IO_B1_13</text>
<text x="69.9" y="145.6">Extra_IO_B1_12</text>
<text x="178.4" y="145.6">PCI_INTD</text>
<text x="178.4" y="148.2">PCI_LOCK</text>
<text x="200.7" y="145.4">[2]</text>
<text x="200.7" y="147.9">[2]</text>
<text x="261.7" y="147.9">[2]</text>
<text x="275.4" y="145.6">PCI_AD10</text>
<text x="276.6" y="148.2">PCI_AD9</text>
<text x="312.5" y="145.4">[2]</text>
<text x="377.7" y="145.6">Extra_IO_B2_5</text>
<text x="377.7" y="148.2">Extra_IO_B2_6</text>
<text x="69.9" y="150.7">Extra_IO_B1_14</text>
<text x="69.9" y="155.8">Extra_IO_B1_16</text>
<text x="69.9" y="153.2">Extra_IO_B1_15</text>
<text x="177.8" y="150.7">PCI_RESET</text>
<text x="178.1" y="155.8">PCI_PAR</text>
<text x="179.9" y="153.2">PCI_FRAME</text>
<text x="200.7" y="153">[2]</text>
<text x="200.7" y="150.5">[2]</text>
<text x="200.7" y="155.5">[2]</text>
<text x="261.7" y="155.5">[2]</text>
<text x="276.6" y="155.8">PCI_AD6</text>
<text x="276.6" y="150.7">PCI_AD8</text>
<text x="276.6" y="153.2">PCI_AD7</text>
<text x="312.5" y="150.5">[2]</text>
<text x="312.5" y="153">[2]</text>
<text x="377.7" y="150.7">Extra_IO_B2_7</text>
<text x="377.7" y="153.2">Extra_IO_B2_8</text>
<text x="377.7" y="155.8">Extra_IO_B2_9</text>
<text x="69.9" y="158.3">Extra_IO_B1_17</text>
<text x="69.9" y="160.9">Extra_IO_B1_18</text>
<text x="178.1" y="158.3">PCI_PME</text>
<text x="178.4" y="160.9">PCI_REQ</text>
<text x="200.7" y="158.1">[2]</text>
<text x="200.7" y="160.6">[2]</text>
<text x="261.7" y="160.6">[2]</text>
<text x="276.6" y="160.9">PCI_AD4</text>
<text x="276.6" y="158.3">PCI_AD5</text>
<text x="312.5" y="158.1">[2]</text>
<text x="377.7" y="160.9">Extra_IO_B2_11</text>
<text x="377.7" y="158.3">Extra_IO_B2_10</text>
<text x="69.9" y="163.4">Extra_IO_B1_19</text>
<text x="76.2" y="165.9">PCI_C/BE3</text>
<text x="114.3" y="165.7">[2]</text>
<text x="177.8" y="163.4">PCI_REQ64</text>
<text x="178.9" y="165.9">PCI_TRDY</text>
<text x="200.7" y="163.2">[2]</text>
<text x="200.7" y="165.7">[2]</text>
<text x="261.7" y="165.7">[2]</text>
<text x="276.6" y="165.9">PCI_AD2</text>
<text x="276.6" y="163.4">PCI_AD3</text>
<text x="312.5" y="163.2">[2]</text>
<text x="377.7" y="163.4">Extra_IO_B2_12</text>
<text x="377.7" y="165.9">Extra_IO_B2_13</text>
<text x="63.5" y="173.3">[2]</text>
<text x="76" y="173.6">PCI_C/BE0</text>
<text x="76.2" y="168.5">PCI_C/BE2</text>
<text x="76.2" y="171">PCI_C/BE1</text>
<text x="114.3" y="168.2">[2]</text>
<text x="114.3" y="170.8">[2]</text>
<text x="178.1" y="171">PCI_GNT</text>
<text x="178.4" y="168.5">PCI_IRDY</text>
<text x="178.6" y="173.6">PCI_IDSEL</text>
<text x="200.7" y="173.3">[2]</text>
<text x="200.7" y="170.8">[2]</text>
<text x="200.7" y="168.2">[2]</text>
<text x="261.7" y="170.8">[2]</text>
<text x="276.6" y="171">PCI_AD0</text>
<text x="276.6" y="168.5">PCI_AD1</text>
<text x="312.5" y="168.2">[2]</text>
<text x="377.7" y="168.5">Extra_IO_B2_14</text>
<text x="377.7" y="171">Extra_IO_B2_15</text>
</g>
<g font-size="1.8">
<text x="45.3" y="1.9">5</text>
<text x="130.6" y="1.9">4</text>
<text x="215.9" y="1.9">3</text>
<text x="301.3" y="1.9">2</text>
<text x="386.6" y="1.9">1</text>
<text x=".7" y="38.5">D</text>
<text x="429.9" y="38.5">D</text>
<text x=".7" y="107.1">C</text>
<text x="429.9" y="107.1">C</text>
<text x=".7" y="175.6">B</text>
<text x="429.9" y="175.6">B</text>
<text x=".7" y="244.2">A</text>
<text x="429.9" y="244.2">A</text>
<text x="45.3" y="278.8">5</text>
<text x="130.6" y="278.8">4</text>
<text x="215.9" y="278.8">3</text>
<text x="301.3" y="278.8">2</text>
<text x="386.6" y="278.8">1</text>
</g>
</svg>
